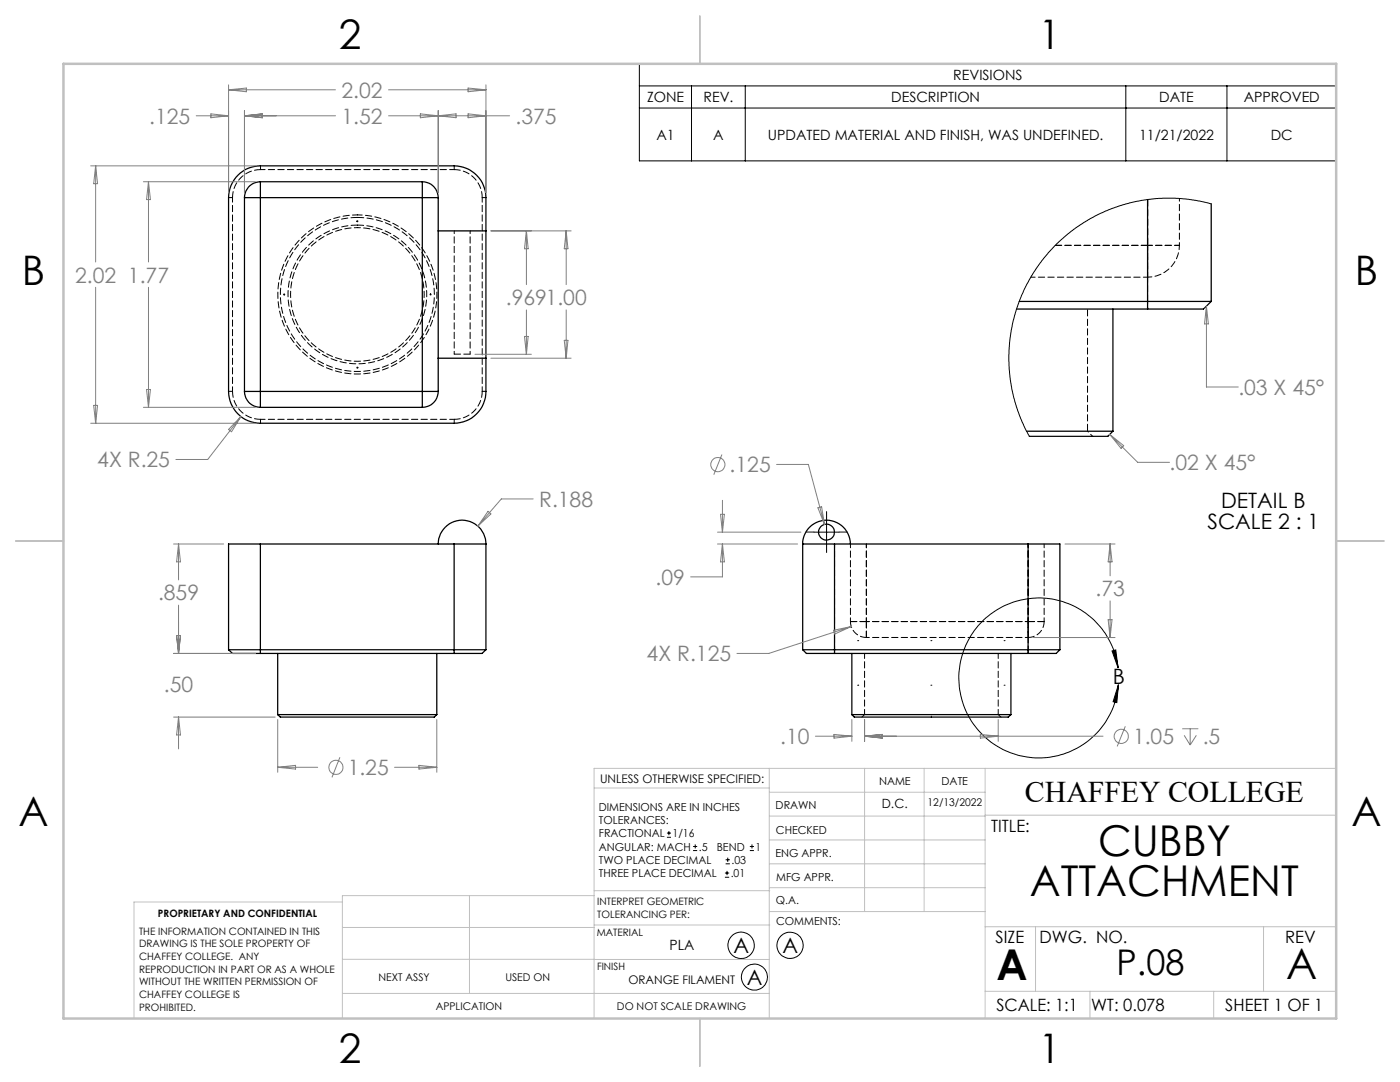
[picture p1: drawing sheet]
<svg xmlns="http://www.w3.org/2000/svg" width="279mm" height="216mm" viewBox="0 0 279 216" stroke-linecap="round" stroke-linejoin="round" font-family="sans-serif">
<g fill="none" stroke="#000" stroke-width=".25">
<path d="M47.5 35a6.4 6.4 0 0 1 4.5-1.9h38.6a6.4 6.4 0 0 1 6.4 6.3v38.7a6.4 6.4 0 0 1-6.4 6.4h-38.6a6.4 6.4 0 0 1-6.4-6.4v-38.7a6.4 6.4 0 0 1 1.9-4.4zM48.8 39.4h3.2M48.8 39.4v38.7M52 36.3a3.2 3.2 0 0 0-3.2 3.1M52 36.3v3.1M52 39.4v38.7M52 36.3h32.3M52 39.4h32.3M84.3 36.3a3.2 3.2 0 0 1 3.2 3.1M84.3 39.4h3.2M84.3 36.3v3.1M84.3 39.4v38.7"/>
<path d="M87.5 39.4v38.7M229 39.8v21.9M87.5 46.1h9.5M241.7 40.7v19.4M48.8 78.1a3.2 3.2 0 0 0 3.2 3.2M48.8 78.1h3.2M52 78.1v3.2M52 78.1h32.3M84.3 78.1h3.2M84.3 78.1v3.2M87.5 71.5h9.5M87.5 78.1a3.2 3.2 0 0 1-3.2 3.2"/>
<path d="M202.9 61.7h26.1M203.4 60.1h38.3M222.1 61.7v24.3M241.7 60.1l-1.5 1.6h-11.2M52 81.3h32.3M204.9 86h17.2M222.1 86l-1 1.1h-15.7M52 108.5h-6.4v21.1M52 108.5v21.9M52 108.5h38.6M87.5 108.5a4.8 4.8 0 0 1 4.7-4.7 4.8 4.8 0 0 1 4.8 4.7M90.6 108.5h6.4"/>
<path d="M90.6 108.5v21.9M97 108.5v21.1M160.2 108.5h6.3M160.2 108.5a4.8 4.8 0 0 1 4.8-4.7 4.8 4.8 0 0 1 4.7 4.7M160.2 108.5v21.1M166.5 108.5h38.7M166.5 108.5v21.9M205.2 108.5h6.3v21.1M205.2 108.5v21.9M45.6 129.6h51.4M45.6 129.6l.8 .8h5.6M52 130.4h38.6"/>
<path d="M55.4 130.4v12.2M87.2 130.4v12.2M97 129.6l-.8 .8h-5.6M160.2 129.6h51.3M160.2 129.6l.7 .8h5.6M166.5 130.4h38.7M170 130.4v12.2M201.8 130.4v12.2M211.5 129.6l-.7 .8h-5.6M55.4 142.6l.6 .5h30.7l.5-.5M55.4 142.6h31.8M170 142.6h31.8"/>
<path d="M170 142.6l.5 .5h30.7l.6-.5"/>
<circle cx="165" cy="106.2" r="1.58"/>
</g>
<g fill="none" stroke="#000" stroke-width=".2" stroke-dasharray="1.3 .6">
<path d="M229 39.8v20.3M56.7 58.9l.1-.1-.1-.1-.1 .1 .1 .1M71.2 44.2l.1 .1 .1-.1-.1-.1-.1 .1M71.3 43.4a15.4 15.4 0 0 1 13.5 22.8 15.4 15.4 0 0 1-26.5 .8 15.4 15.4 0 0 1 12.1-23.6h.9M71.3 44.9a13.8 13.8 0 0 0-12.1 20.5 13.8 13.8 0 0 0 23.8 .8 13.8 13.8 0 0 0-10.8-21.3h-.9M85.9 58.7l-.1 .1 .1 .1 .1-.1-.1-.1M210.6 49h18.4M229 49h-18.4M71.4 73.4l-.1-.1-.1 .1 .1 .1 .1-.1M90.6 70.7h3.2M169.7 124a3.2 3.2 0 0 0 3.2 3.2M169.7 124h3.2"/>
<path d="M171.2 127.8h.1M171.2 136.7h.1M171.3 127.8h.1M171.3 136.7h.1M172.9 124h-3.2M172.9 127.2v-3.2M172.9 124v3.2M185.8 136.7h.2M185.8 127.8h.2M200.4 136.7h.2M200.4 127.8h.2M205.2 127.2v-3.2"/>
<path d="M205.2 127.2a3.2 3.2 0 0 0 3.2-3.2M205.2 124v3.2M205.2 124h3.2M208.4 124h-3.2"/>
</g>
<g fill="none" stroke="#000" stroke-width=".2" stroke-dasharray="1.3 .6" stroke-dashoffset=".4">
<path d="M45.6 39.4h.8M52 33.1v.7M52 33.8h38.6M90.6 33.8v-.7M96.2 39.4h.8M96.2 39.4v38.7M205.7 55.3h23.3M229 55.3a6.4 6.4 0 0 0 6.4-6.3M45.6 78.1h.8M46.4 78.1v-38.7M96.2 78.1h.8M52 84.4v-.7"/>
<path d="M90.6 83.7v.7M90.6 83.7h-38.6M166.6 130.4v-.8M205.2 129.6v.8M172.5 142.6l-.5 .5M199.7 143.1l-.5-.5"/>
</g>
<path d="M46.4 39.4a5.6 5.6 0 0 1 5.6-5.6M90.6 33.8a5.6 5.6 0 0 1 5.6 5.6M96.2 78.1a5.6 5.6 0 0 1-5.6 5.6M52 83.7a5.6 5.6 0 0 1-5.6-5.6" fill="none" stroke="#000" stroke-width=".2" stroke-dasharray="1.3 .6" stroke-dashoffset=".1"/>
<path d="M71.3 42.9a15.9 15.9 0 0 1 13.9 23.5 15.9 15.9 0 0 1-27.3 .8 15.9 15.9 0 0 1 12.5-24.3h.9M229 55.3v-6.3M229 49v6.3M229 49h6.4M235.4 49h-6.4M172.5 130.4v12.2M199.2 142.6v-12.2" fill="none" stroke="#000" stroke-width=".2" stroke-dasharray="1.3 .6" stroke-dashoffset=".3"/>
<path d="M235.4 39.6v9.4M71.3 45.4a13.3 13.3 0 0 0-11.7 19.8 13.3 13.3 0 0 0 23 .7 13.3 13.3 0 0 0-10.4-20.4l-.9-.1M90.6 46.1v24.6M93.8 70.7v-24.6M218.1 87.1l-1.1-1.1M172.9 127.2h32.3M172.9 124h32.3M205.2 124h-32.3" fill="none" stroke="#000" stroke-width=".2" stroke-dasharray="1.3 .6" stroke-dashoffset=".7"/>
<path d="M169.7 108.5v15.5M172.9 108.5v15.5M205.2 108.5v15.5M208.4 108.5v15.5M172.9 124v-15.5M205.2 124v-15.5" fill="none" stroke="#000" stroke-width=".2" stroke-dasharray="1.3 .6" stroke-dashoffset=".5"/>
<path d="M205.2 108.5v21.1M166.6 129.6v-21.1" fill="none" stroke="#000" stroke-width=".2" stroke-dasharray="1.3 .6" stroke-dashoffset=".6"/>
<g fill="none" stroke="#000" stroke-width=".2">
<path d="M127.6 12.7h139.1v19.4h-139.1zM127.6 17.1h139.1M138 17.1v15M148.7 17.1v15M224.7 17.1v15M244.9 17.1v15M127.6 21.6h139.1M241.7 40.7l-4.5-.9-2.6-.3h-2.6l-4.1 .5-4.7 1.1-2.5 1-2 .9-3.7 2.3-4.1 3.3-2.9 3.4-2.5 3.7-1.2 2.3-1 2.3-1.3 4.6-.6 4.9 .1 4.6 .8 4.9 1.4 4.1 1.7 3.7M162.5 106.2h4.9M165 103.7v5M221.9 129.9l.8-.2 .4 3.5zM223.1 133.2a16 16 0 0 0-24.5-11.3 16 16 0 0 0 .5 27.1 16 16 0 0 0 24.1-12.4"/>
<path d="M223.2 136.6l-.3 3.6-.8-.2zM133.1 167.1h.8M133.1 166.2h.8M133.5 165.8v.9M138.3 169.7h.8M138.3 168.9h.8M138.7 168.5v.8M144.7 175h.8M144.7 174.2h.8M144.8 172.4h.9M144.8 171.6h.9M145.1 173.8v.8"/>
<path d="M145.2 171.1v.9M149.6 169.7h.9M149.6 168.9h.9M150.1 168.5v.8"/>
<circle cx="147.9" cy="188.6" r="2.64"/>
<circle cx="150.6" cy="195" r="2.6"/>
<circle cx="157.7" cy="188.6" r="2.63"/>
</g>
<path d="M229 39.8v9.2M229 49v-9.2M217 86v-24.3" fill="none" stroke="#000" stroke-width=".2" stroke-dasharray="1.3 .6" stroke-dashoffset="-.1"/>
<path d="M229 60.1v1.6" fill="none" stroke="#000" stroke-width=".2" stroke-dasharray="1.3 .6" stroke-dashoffset=".8"/>
<g fill="none" stroke="#808080" stroke-width=".2">
<path d="M45.6 16.9v21.6M45.6 17.9h21.4M45.6 17.9l3.6-.3v.7zM77.5 17.9h19.5M93.4 17.6l3.6 .3-3.6 .4zM97 16.9v21.6M18.1 33.1h32.9M19.1 33.1v19.2M19.1 33.1l.4 3.6h-.8zM28.6 36.3h22.4M29.6 36.3v16M29.6 36.3l.4 3.5h-.8z"/>
<path d="M39.2 23.1h6.4M42.1 22.7l3.5 .4-3.5 .4zM48.8 22.1v16.4M48.8 23.1h18.2M48.8 23.1l3.6-.4v.8zM77.5 23.1h24.2M83.9 22.7v.8l7.1-.8v.8zM87.5 22.1v16.4M93.4 22.7l3.6 .4-3.6 .4zM19.1 57.3v27.2M29.6 57.3v24M98 46.1h16"/>
<path d="M105.1 46.1l.3 3.5h-.7zM105.1 46.1v10.7M113 46.1v10.7M113 46.1l.3 3.5h-.7zM29.2 77.7h.8l-.4 3.6zM94.8 70.7h11.2M98 71.5h16M104.7 67.1h.7l-.3 3.6zM105.1 61.8v8.9M112.6 67.9h.7l-.3 3.6zM113 61.8v9.7M240.8 61.1l.4 3.5h-.8z"/>
<path d="M240.8 61.1v16.1h6.3M18.1 84.5h32.9M18.7 80.9h.8l-.4 3.6zM28.6 81.3h22.4M48.1 83.1l-6.6 8.6h-6.4M48.1 83.1l-1.9 3-.6-.4zM106.4 99.6h-6.4l-4.6 5.4M144.1 90.7l-1.6 4M144.2 99.8v6.4M155 92.7h6.3l3.2 11.9M221.5 86.7l2.8 2.2-.6 .6zM221.5 86.7l5.5 5.6h6.4"/>
<path d="M34.6 108.5h10M35.6 108.5v7.2M35.6 108.5l.4 3.6h-.8zM97.4 102l.6 .6-2.6 2.4zM143.2 108.5h16M143.2 106.2h16.6M143.8 102.6h.8l-.4 3.6zM144.2 108.5l.4 3.6h-.8zM144.2 108.5v6.6h-6.4M163.2 101.3l.8-.2 .5 3.5zM212.5 108.5h10M221.5 108.5l.4 3.6h-.7z"/>
<path d="M221.5 108.5v6.4M221.5 119.9v7.3M34.6 130.4h16.4M35.2 126.8h.8l-.4 3.6zM35.6 120.8v9.6M166.4 125.8l3.5-.8-3.3 1.5zM169.9 125l-16.5 5.4h-6.3M206.2 127.2h16.3M221.2 123.6h.7l-.4 3.6zM34.6 143.1h20.3M35.6 143.1v6.3M35.6 143.1l.4 3.5h-.8z"/>
<path d="M55.4 143.6v10.5M55.4 153.1h8M55.4 153.1l3.6-.4v.8zM67.8 151.1l-1.5 4M78.7 153.1h8.5M83.6 152.7l3.6 .4-3.6 .4zM87.2 143.6v10.5M162.7 146.9h7.3M166.4 146.5l3.6 .4-3.6 .4zM170 143.6v4.3M172.5 143.6v4.3M172.5 146.9h47.6"/>
<path d="M172.5 146.9l3.6-.4v.8zM195.7 146.5l3.5 .4-3.5 .4zM199.2 143.6v4.3M224.6 144.9l-1.6 4M235.9 145.4h3.2M236.3 146.7l1.2 2M237.5 145.4v3.3M238.8 146.7l-1.3 2"/>
<circle cx="143.3" cy="92.7" r="1.42"/>
<circle cx="67" cy="153.1" r="1.4"/>
<circle cx="223.8" cy="147" r="1.41"/>
</g>
<path d="M162.5 106.2h-1.6M165 103.7v-1.6M165 108.7v1.6M167.5 106.2h1.6" fill="none" stroke="#000" stroke-width=".2" stroke-dasharray="15.2 1.3 1.3 1.3"/>
<g fill="none" stroke="#c0c0c0" stroke-width=".2">
<path d="M118.6 157.2h34.9M153.5 153.3v49.9M153.5 158.1h43.1M172.5 153.3v28.6M184.4 153.3v28.6M196.6 153.3v49.9M266.7 153.3h-148.1v49.9M68.3 180h-41.6v23.2M93.7 178.7v19.5M118.6 178.7h-50.3v24.5M118.6 177.7h35M153.5 167.6h43.1"/>
<path d="M153.5 162.8h43.1M153.5 172.4h43.1M153.5 177.1h43.1M196.6 162.7h70.1M68.3 198.2h85.2M68.3 191.4l85.2 .1M68.3 185.1h50.3M118.6 184.6h35M153.6 181.9h43M196.6 197.8h70.1M196.6 184.9h70.1M206.7 184.9v12.9"/>
<path d="M217.5 197.8v5.4M242.2 197.8v5.4M252.2 184.9v12.9"/>
</g>
<path d="M139.7 3.2v9.5M3.1 107.9h9.6M266.7 107.9h9.5M139.7 203.2v9.6" fill="none" stroke="#c0c0c0" stroke-width=".25"/>
<path d="M12.7 12.7h254v190.5h-254z" fill="none" stroke="#c0c0c0" stroke-width=".5"/>
<path d="M221.9 129.9l.8-.2 .4 3.5zM223.2 136.6l-.3 3.6-.8-.2z" fill="#000"/>
<g font-size="8.5">
<text x="219.1" y="170.8">CUBBY</text>
<text x="205.5" y="178.9">ATTACHMENT</text>
<text x="198.9" y="195.5">A</text>
<text x="256.7" y="195.4">A</text>
</g>
<g font-size="8.1">
<text x="67.6" y="9.7">2</text>
<text x="207.3" y="9.7">1</text>
<text x="4.4" y="57">B</text>
<text x="270.4" y="57">B</text>
<text x="3.7" y="164.9">A</text>
<text x="269.7" y="164.9">A</text>
<text x="67.6" y="212.2">2</text>
<text x="207.3" y="212.2">1</text>
</g>
<text font-size="7.1" x="222.8" y="194.6">P.08</text>
<text font-size="6" x="204.6" y="160.1">CHAFFEY COLLEGE</text>
<g font-size="4.2" fill="#808080">
<text x="68.2" y="19.5">2.02</text>
<text x="29.8" y="24.7">.125</text>
<text x="68.2" y="24.7">1.52</text>
<text x="102.9" y="24.7">.375</text>
<text x="15" y="56.4">2.02 1.77</text>
<text x="101" y="60.9">.9691.00</text>
<text x="247.1" y="78.8">.03 X 45°</text>
<text x="19.4" y="93.3">4X R.25</text>
<text x="145.6" y="94.2">.125</text>
<text x="233.4" y="93.8">.02 X 45°</text>
<text x="107.6" y="101.1">R.188</text>
<text x="31.5" y="119.8">.859</text>
<text x="130.8" y="116.7">.09</text>
<text x="218.6" y="119">.73</text>
<text x="129.1" y="132">4X R.125</text>
<text x="32.7" y="138.1">.50</text>
<text x="155.7" y="148.5">.10</text>
<text x="226.1" y="148.5">1.05</text>
<text x="240" y="148.5">.5</text>
<text x="69.4" y="154.7">1.25</text>
</g>
<g font-size="4.2">
<text x="243.7" y="101.4">DETAIL B</text>
<text x="241" y="105.6">SCALE 2 : 1</text>
<text x="222.1" y="136.5">B</text>
<text x="146.4" y="190.1">A</text>
<text x="156.1" y="190.1">A</text>
<text x="149.1" y="196.5">A</text>
</g>
<g font-size="3.4">
<text x="197.8" y="166">TITLE:</text>
<text x="198.7" y="188.1">SIZE</text>
<text x="207.5" y="188.1">DWG. NO.</text>
<text x="256.5" y="188.2">REV</text>
<text x="198.8" y="201.7">SCALE: 1:1</text>
<text x="217.7" y="201.8">WT: 0.078</text>
<text x="244.5" y="201.7">SHEET 1 OF 1</text>
</g>
<g font-size="2.8">
<text x="190.2" y="16">REVISIONS</text>
<text x="129.1" y="20.4">ZONE</text>
<text x="140.4" y="20.4">REV.</text>
<text x="177.9" y="20.4">DESCRIPTION</text>
<text x="231.4" y="20.4">DATE</text>
<text x="248.2" y="20.4">APPROVED</text>
<text x="131" y="27.9">A1</text>
<text x="142.4" y="27.9">A</text>
<text x="153.3" y="27.9">UPDATED MATERIAL AND FINISH, WAS UNDEFINED.</text>
<text x="227.3" y="27.9">11/21/2022</text>
<text x="253.6" y="27.9">DC</text>
<text x="133.6" y="189.5">PLA</text>
</g>
<text font-size="2.5" x="176" y="161.3">D.C.</text>
<g font-size="2.4">
<text x="119.8" y="156.2">UNLESS OTHERWISE SPECIFIED:</text>
<text x="125.4" y="196.4">ORANGE FILAMENT</text>
</g>
<g font-size="2.2">
<text x="119.5" y="161.8">DIMENSIONS ARE IN INCHES</text>
<text x="154.8" y="161.4">DRAWN</text>
<text x="175.4" y="156.6">NAME</text>
<text x="187.9" y="156.7">DATE</text>
<text x="119.5" y="164.4">TOLERANCES:</text>
<text x="119.5" y="167.1">FRACTIONAL</text>
<text x="134.2" y="167.1">1/16</text>
<text x="154.9" y="166.3">CHECKED</text>
<text x="119.5" y="172.4">TWO PLACE DECIMAL</text>
<text x="119.5" y="169.7">ANGULAR: MACH</text>
<text x="139.5" y="169.7">.5</text>
<text x="143" y="169.7">BEND</text>
<text x="146" y="172.4">.03</text>
<text x="150.8" y="169.7">1</text>
<text x="154.8" y="171">ENG APPR.</text>
<text x="119.5" y="175">THREE PLACE DECIMAL</text>
<text x="145.8" y="175">.01</text>
<text x="154.9" y="175.7">MFG APPR.</text>
<text x="154.9" y="180.4">Q.A.</text>
<text x="154.9" y="184.6">COMMENTS:</text>
</g>
<g font-size="2.1">
<text x="185.1" y="160.7">12/13/2022</text>
<text x="75.5" y="195.7">NEXT ASSY</text>
<text x="100.9" y="195.7">USED ON</text>
<text x="86.9" y="201.5">APPLICATION</text>
<text x="123.1" y="201.6">DO NOT SCALE DRAWING</text>
</g>
<g font-size="2">
<text x="31.5" y="182.9">PROPRIETARY AND CONFIDENTIAL</text>
<text x="119.2" y="180.6">INTERPRET GEOMETRIC</text>
<text x="119.2" y="183.1">TOLERANCING PER:</text>
<text x="27.8" y="186.5">THE INFORMATION CONTAINED IN THIS</text>
<text x="27.8" y="189">DRAWING IS THE SOLE PROPERTY OF</text>
<text x="27.8" y="191.6">CHAFFEY COLLEGE. ANY</text>
<text x="119.1" y="186.7">MATERIAL</text>
<text x="27.8" y="194.1">REPRODUCTION IN PART OR AS A WHOLE</text>
<text x="27.8" y="196.6">WITHOUT THE WRITTEN PERMISSION OF</text>
<text x="119.1" y="193.5">FINISH</text>
<text x="27.8" y="199.1">CHAFFEY COLLEGE IS</text>
<text x="27.8" y="201.7">PROHIBITED.</text>
</g>
</svg>
